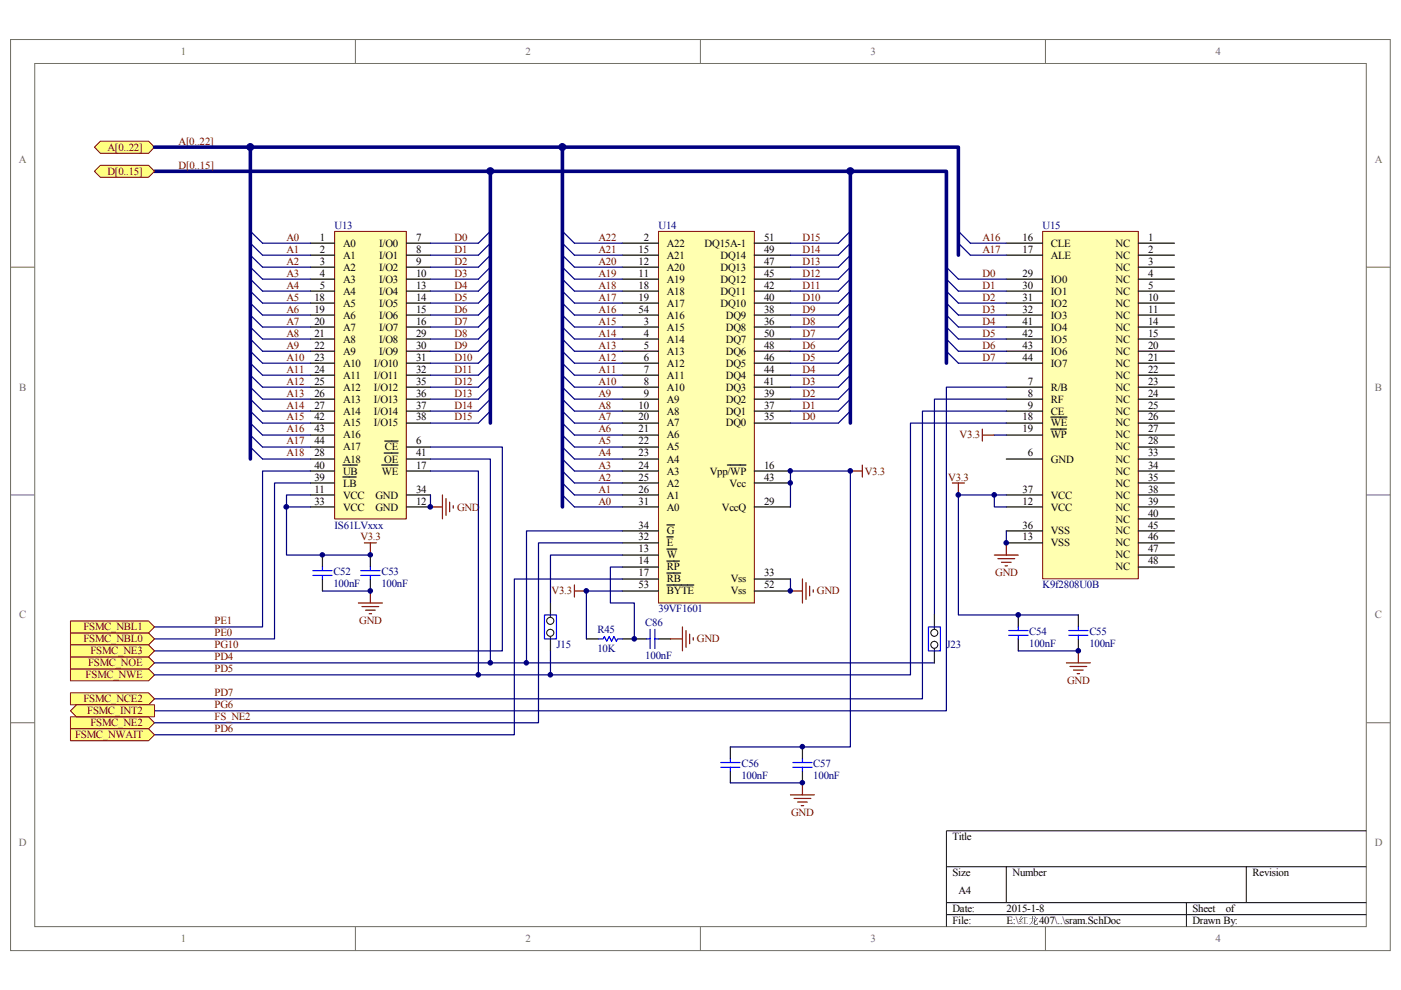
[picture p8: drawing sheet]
<svg xmlns="http://www.w3.org/2000/svg" width="297mm" height="210mm" viewBox="0 0 297 210" stroke-linecap="round" stroke-linejoin="round" font-family="sans-serif">
<path d="M2.2 8.4h292.6v193.1h-292.6z" fill="none" stroke="#706f64" stroke-width=".21"/>
<path d="M7.4 13.5h282.3v183h-282.3z" fill="#fff"/>
<g fill="none" stroke="#706f64" stroke-width=".21">
<path d="M7.4 13.5h282.3v183h-282.3zM75.3 8.3v5.1M148.5 8.3v5.1M221.7 8.3v5.1M2.2 56.6h5.1M289.7 56.6h5.1M2.2 104.9h5.1M289.7 104.9h5.1M2.2 153.2h5.1M289.7 153.2h5.1M75.3 196.5v5.1M148.5 196.5v5.1"/>
<path d="M221.7 196.5v5.1"/>
</g>
<path d="M289.7 176.1h-89v20.4M200.7 183.8h89M200.7 191.4h89M200.7 193.9h89M213.4 183.8v7.6M251.5 191.4v5.1M264.2 183.8v7.6" fill="none" stroke="#000" stroke-width=".21"/>
<path d="M139.7 49.1h20.2v78.7h-20.2z" fill="#ffffb0"/>
<path d="M139.6 49.1h20.3v78.7h-20.3z" fill="none" stroke="#800000" stroke-width=".21"/>
<g fill="none" stroke="#000" stroke-width=".25">
<path d="M131.9 51.6h7.7M131.9 59.2h7.7M131.9 56.6h7.7M131.9 54.1h7.7M159.9 51.6h7.7M159.9 59.2h7.7M159.9 56.6h7.7M159.9 54.1h7.7M131.9 69.3h7.7M131.9 71.9h7.7M131.9 74.5h7.7M131.9 77h7.7"/>
<path d="M131.9 79.5h7.7M131.9 61.7h7.7M131.9 64.3h7.7M131.9 66.8h7.7M159.9 69.3h7.7M159.9 71.9h7.7M159.9 74.5h7.7M159.9 77h7.7M159.9 79.5h7.7M159.9 61.7h7.7M159.9 64.3h7.7M159.9 66.8h7.7"/>
<path d="M131.9 82.1h7.7M131.9 84.6h7.7M131.9 87.2h7.7M131.9 99.9h7.7M131.9 89.7h7.7M131.9 92.2h7.7M131.9 94.8h7.7M131.9 97.3h7.7M154.2 98.6h4M159.9 82.1h7.7M159.9 84.6h7.7M159.9 87.2h7.7"/>
<path d="M159.9 99.9h7.7M159.9 89.7h7.7M131.9 117.7h7.7M131.9 102.4h7.7M131.9 104.9h7.7M131.9 107.5h7.7M131.9 115.1h7.7M131.9 112.6h7.7M141.4 116.4h2.1M141.4 119h2.7M141.4 113.8h1.3M141.4 111.3h1.6"/>
<path d="M159.9 102.4h7.7M159.9 107.5h7.7M131.9 120.2h7.7M131.9 122.8h7.7M131.9 125.3h7.7M141.4 121.5h2.9M141.4 124h5.7M159.9 122.8h7.7M159.9 125.3h7.7"/>
</g>
<path d="M221.1 49.1h20.2v73.6h-20.2z" fill="#ffffb0"/>
<path d="M221.1 49.1h20.2v73.6h-20.2z" fill="none" stroke="#800000" stroke-width=".21"/>
<g fill="none" stroke="#000" stroke-width=".25">
<path d="M213.4 51.6h7.6M213.4 54.1h7.6M213.4 59.2h7.6M241.3 51.6h7.7M241.3 54.1h7.7M241.3 56.6h7.7M241.3 59.2h7.7M213.4 61.7h7.6M213.4 64.3h7.6M213.4 66.8h7.6M213.4 69.3h7.6M213.4 71.9h7.6"/>
<path d="M213.4 74.5h7.6M213.4 77h7.6M241.3 61.7h7.7M241.3 64.3h7.7M241.3 66.8h7.7M241.3 69.3h7.7M241.3 71.9h7.7M241.3 74.5h7.7M241.3 77h7.7M241.3 79.5h7.7M213.4 97.3h7.6M213.4 82.1h7.6"/>
<path d="M213.4 84.6h7.6M213.4 87.2h7.6M213.4 89.7h7.6M213.4 92.2h7.6M222.8 88.4h3.4M222.8 91h3.3M241.3 97.3h7.7M241.3 82.1h7.7M241.3 84.6h7.7M241.3 87.2h7.7M241.3 89.7h7.7M241.3 92.2h7.7"/>
<path d="M241.3 94.8h7.7M241.3 99.9h7.7M213.4 107.5h7.6M213.4 115.1h7.6M213.4 112.6h7.6M213.4 104.9h7.6M241.3 107.5h7.7M241.3 115.1h7.7M241.3 102.4h7.7M241.3 112.6h7.7M241.3 104.9h7.7M241.3 110h7.7"/>
<path d="M241.3 117.7h7.7M241.3 120.2h7.7"/>
</g>
<path d="M71 49.1h15.1v60.9h-15.1z" fill="#ffffb0"/>
<path d="M70.9 49.1h15.2v60.9h-15.2z" fill="none" stroke="#800000" stroke-width=".21"/>
<g fill="none" stroke="#000" stroke-width=".25">
<path d="M65.8 51.6h5.1M65.8 54.1h5.1M65.8 56.6h5.1M65.8 59.2h5.1M86.2 51.6h5.1M86.2 54.1h5.1M86.2 56.6h5.1M86.2 59.2h5.1M65.8 61.7h5.1M65.8 64.3h5.1M65.8 66.8h5.1M65.8 69.3h5.1"/>
<path d="M65.8 71.9h5.1M65.8 74.5h5.1M65.8 77h5.1M65.8 79.5h5.1M86.2 61.7h5.1M86.2 64.3h5.1M86.2 66.8h5.1M86.2 69.3h5.1M86.2 71.9h5.1M86.2 74.5h5.1M86.2 77h5.1M86.2 79.5h5.1"/>
<path d="M65.8 94.8h5.1M65.8 99.9h5.1M65.8 82.1h5.1M65.8 84.6h5.1M65.8 87.2h5.1M65.8 97.3h5.1M65.8 89.7h5.1M65.8 92.2h5.1M72.7 98.6h3.1M80.9 98.6h3.5M81.4 96.1h3M81.6 93.5h2.8"/>
<path d="M86.2 94.8h5.1M86.2 99.9h5.1M86.2 82.1h5.1M86.2 84.6h5.1M86.2 87.2h5.1M86.2 97.3h5.1M86.2 89.7h5.1M65.8 104.9h5.1M65.8 107.5h5.1M65.8 102.4h5.1M72.7 101.1h2.8M86.2 104.9h5.1"/>
<path d="M86.2 107.5h5.1"/>
</g>
<g fill="none" stroke="#000080" stroke-width=".25">
<path d="M53.1 49l2.6 2.6h10.1M53.1 51.6l2.6 2.5h10.1M53.1 54.1l2.6 2.5h10.1M53.1 56.6l2.6 2.6h10.1M53.1 59.2l2.6 2.5h10.1M119.2 49l2.6 2.6h10.1M119.2 51.6l2.6 2.5h10.1M119.2 54.1l2.6 2.5h10.1M119.2 56.6l2.6 2.6h10.1M119.2 59.2l2.6 2.5h10.1M53.1 61.7l2.6 2.6h10.1M53.1 64.3l2.6 2.5h10.1"/>
<path d="M53.1 66.8l2.6 2.5h10.1M53.1 69.3l2.6 2.6h10.1M53.1 71.9l2.6 2.6h10.1M53.1 74.5l2.6 2.5h10.1M53.1 77l2.6 2.5h10.1M53.1 79.5l2.6 2.6h10.1M119.2 61.7l2.6 2.6h10.1M119.2 64.3l2.6 2.5h10.1M119.2 66.8l2.6 2.5h10.1M119.2 69.3l2.6 2.6h10.1M119.2 71.9l2.6 2.6h10.1M119.2 74.5l2.6 2.5h10.1"/>
<path d="M119.2 77l2.6 2.5h10.1M119.2 79.5l2.6 2.6h10.1M53.1 82.1l2.6 2.5h10.1M53.1 84.6l2.6 2.6h10.1M53.1 87.2l2.6 2.5h10.1M53.1 89.7l2.6 2.5h10.1M53.1 92.2l2.6 2.6h10.1M53.1 94.8l2.6 2.5h10.1M119.2 82.1l2.6 2.5h10.1M119.2 84.6l2.6 2.6h10.1M119.2 87.2l2.6 2.5h10.1M119.2 89.7l2.6 2.5h10.1"/>
<path d="M119.2 92.2l2.6 2.6h10.1M119.2 94.8l2.6 2.5h10.1M119.2 97.3l2.6 2.6h10.1M119.2 99.9l2.6 2.5h10.1M119.2 102.4l2.6 2.5h10.1M119.2 104.9l2.6 2.6h10.1"/>
</g>
<path d="M20 31.2l1.3-1.3h10.2l1.3 1.3-1.3 1.3h-10.2z" fill-rule="evenodd" fill="#ffff80"/>
<path d="M20 31.2l1.3-1.3h10.2l1.3 1.3-1.3 1.3h-10.2z" fill="none" stroke="#800000" stroke-width=".21"/>
<path d="M32.8 36.3h71.2" fill="none" stroke="#000080" stroke-width=".76"/>
<path d="M20 36.3l1.3-1.2h10.2l1.3 1.2-1.3 1.3h-10.2z" fill-rule="evenodd" fill="#ffff80"/>
<path d="M20 36.3l1.3-1.2h10.2l1.3 1.2-1.3 1.3h-10.2z" fill="none" stroke="#800000" stroke-width=".21"/>
<g fill="none" stroke="#000080" stroke-width=".25">
<path d="M104 56.6l-2.6 2.6h-10.1M104 59.2l-2.6 2.5h-10.1M104 49l-2.6 2.6h-10.1M104 51.6l-2.6 2.5h-10.1M104 54.1l-2.6 2.5h-10.1M180.3 56.6l-2.5 2.6h-10.2M180.3 59.2l-2.5 2.5h-10.2M180.3 49l-2.5 2.6h-10.2M180.3 51.6l-2.5 2.5h-10.2M180.3 54.1l-2.5 2.5h-10.2M200.7 56.6l2.5 2.6h10.2M200.7 59.2l2.5 2.5h10.2"/>
<path d="M104 61.7l-2.6 2.6h-10.1M104 64.3l-2.6 2.5h-10.1M104 66.8l-2.6 2.5h-10.1M104 69.3l-2.6 2.6h-10.1M104 71.9l-2.6 2.6h-10.1M104 74.5l-2.6 2.5h-10.1M104 77l-2.6 2.5h-10.1M104 79.5l-2.6 2.6h-10.1M180.3 61.7l-2.5 2.6h-10.2M180.3 64.3l-2.5 2.5h-10.2M180.3 66.8l-2.5 2.5h-10.2M180.3 69.3l-2.5 2.6h-10.2"/>
<path d="M180.3 71.9l-2.5 2.6h-10.2M180.3 74.5l-2.5 2.5h-10.2M180.3 77l-2.5 2.5h-10.2M180.3 79.5l-2.5 2.6h-10.2M200.7 61.7l2.5 2.6h10.2M200.7 64.3l2.5 2.5h10.2M200.7 66.8l2.5 2.5h10.2M200.7 69.3l2.5 2.6h10.2M200.7 71.9l2.5 2.6h10.2M200.7 74.5l2.5 2.5h10.2M65.8 99.9h-10.1v33h-22.9M104 82.1l-2.6 2.5h-10.1"/>
<path d="M104 84.6l-2.6 2.6h-10.1M104 87.2l-2.6 2.5h-10.1M180.3 82.1l-2.5 2.5h-10.2M180.3 84.6l-2.5 2.6h-10.2M180.3 87.2l-2.5 2.5h-10.2M65.8 102.4h-7.6v33.1h-25.4"/>
</g>
<path d="M14.9 134.2h16.6l1.3 1.3-1.3 1.2h-16.6z" fill-rule="evenodd" fill="#ffff80"/>
<path d="M14.9 134.2h16.6l1.3 1.3-1.3 1.2h-16.6z" fill="none" stroke="#800000" stroke-width=".21"/>
<path d="M14.9 131.7h16.6l1.3 1.2-1.3 1.3h-16.6z" fill-rule="evenodd" fill="#ffff80"/>
<path d="M14.9 131.7h16.6l1.3 1.2-1.3 1.3h-16.6z" fill="none" stroke="#800000" stroke-width=".21"/>
<path d="M91.3 94.8h15.2v43.2h-73.7" fill="none" stroke="#000080" stroke-width=".25"/>
<path d="M14.9 152h16.6l1.3 1.2-1.3 1.3h-16.6z" fill-rule="evenodd" fill="#ffff80"/>
<path d="M14.9 152h16.6l1.3 1.2-1.3 1.3h-16.6z" fill="none" stroke="#800000" stroke-width=".21"/>
<path d="M14.9 141.8h16.6l1.3 1.3-1.3 1.3h-16.6z" fill-rule="evenodd" fill="#ffff80"/>
<path d="M14.9 141.8h16.6l1.3 1.3-1.3 1.3h-16.6z" fill="none" stroke="#800000" stroke-width=".21"/>
<path d="M14.9 139.3h16.6l1.3 1.2-1.3 1.3h-16.6z" fill-rule="evenodd" fill="#ffff80"/>
<path d="M14.9 139.3h16.6l1.3 1.2-1.3 1.3h-16.6z" fill="none" stroke="#800000" stroke-width=".21"/>
<path d="M213.4 87.2h-17.8v61h-162.8" fill="none" stroke="#000080" stroke-width=".25"/>
<path d="M14.9 146.9h16.6l1.3 1.3-1.3 1.2h-16.6z" fill-rule="evenodd" fill="#ffff80"/>
<path d="M14.9 146.9h16.6l1.3 1.3-1.3 1.2h-16.6z" fill="none" stroke="#800000" stroke-width=".21"/>
<path d="M213.4 82.1h-12.7v68.6h-167.9" fill="none" stroke="#000080" stroke-width=".25"/>
<path d="M14.9 150.7l1.3-1.3h16.6v2.6h-16.6z" fill-rule="evenodd" fill="#ffff80"/>
<path d="M14.9 150.7l1.3-1.3h16.6v2.6h-16.6z" fill="none" stroke="#800000" stroke-width=".21"/>
<g fill="none" stroke="#800000" stroke-width=".25">
<path d="M208.3 91v2.5M208.3 92.2h2.5M91.3 107.5h2.5M93.8 104.9v5.1M94.6 105.7v3.6M95.3 106.5v2M96.1 107.2v.5M210.8 117.7h5.1M211.6 118.4h3.5M212.3 119.2h2.1M213.1 120h.5M213.4 115.1v2.6"/>
<path d="M76 127.8h5.1M76.7 128.6h3.6M77.5 129.4h2M78.3 130.1h.5M78.5 125.3v2.5M167.6 125.3h2.5M170.1 122.8v5M170.9 123.5v3.6M171.7 124.3v2M172.4 125.1v.5M228.6 138v2.5M226.1 140.5h5.1"/>
<path d="M226.9 141.3h3.5M227.6 142.1h2.1M228.4 142.8h.5"/>
</g>
<g fill="none" stroke="#000080" stroke-width=".25">
<path d="M203.2 49l2.5 2.6h7.7M203.2 51.6l2.5 2.5h7.7M210.8 92.2h2.6M60.7 107.5h5.1M65.8 104.9h-5.1v12.8h17.8M91.3 104.9v2.6M131.9 112.6h-20.3v27.9M131.9 115.1h-17.7v38.1h-81.4M210.8 104.9v2.6h2.6M213.4 104.9h-10.2v25.5h25.4M213.4 112.6v2.5M68.4 125.3h10.1"/>
<path d="M167.6 122.8v2.5M215.9 138h12.7M32.8 140.5h71.2M32.8 143.1h68.6"/>
</g>
<path d="M68.4 117.7v2.5M78.5 117.7v2.5M68.4 122.8v2.5M78.5 122.8v2.5M215.9 130.4v2.5M215.9 135.5v2.5M228.6 130.4v2.5M228.6 135.5v2.5M154.9 158.4v2.5M170.1 158.4v2.5M154.9 163.4v2.6M170.1 163.4v2.6" fill="none" stroke="#000" stroke-width=".25"/>
<g fill="none" stroke="#00f" stroke-width=".25">
<path d="M66.3 121h4.1M66.3 122h4.1M68.4 120.2v.8M68.4 122v.8M76.5 121h4.1M76.5 122h4.1M78.5 120.2v.8M78.5 122v.8M213.9 133.7h4.1M213.9 134.7h4.1M215.9 132.9v.8M215.9 134.7v.8"/>
<path d="M226.6 133.7h4.1M226.6 134.7h4.1M228.6 132.9v.8M228.6 134.7v.8M152.8 161.7h4.1M152.8 162.7h4.1M154.9 160.9v.8M154.9 162.7v.7M168.1 161.7h4.1M168.1 162.7h4.1M170.1 160.9v.8M170.1 162.7v.7"/>
</g>
<path d="M119.2 31.2h84v22.9" fill="none" stroke="#000080" stroke-width=".76"/>
<path d="M14.9 136.7h16.6l1.3 1.3-1.3 1.3h-16.6z" fill-rule="evenodd" fill="#ffff80"/>
<path d="M14.9 136.7h16.6l1.3 1.3-1.3 1.3h-16.6z" fill="none" stroke="#800000" stroke-width=".21"/>
<path d="M131.9 122.8h-22.9v33h-76.2" fill="none" stroke="#000080" stroke-width=".25"/>
<path d="M14.9 154.5h16.6l1.3 1.3-1.3 1.3h-16.6z" fill-rule="evenodd" fill="#ffff80"/>
<path d="M14.9 154.5h16.6l1.3 1.3-1.3 1.3h-16.6z" fill="none" stroke="#800000" stroke-width=".21"/>
<g fill="none" stroke="#800000" stroke-width=".25">
<path d="M180.3 99.9h2.5M182.8 98.6v2.5M77.3 115.1h2.5M78.5 115.1v2.6M201.9 102.4h2.6M203.2 102.4v2.5M121.8 124v2.6M121.8 125.3h2.5M167.6 168.5h5.1M168.4 169.3h3.5M169.1 170.1h2M169.9 170.8h.5"/>
<path d="M170.1 166v2.5"/>
</g>
<path d="M154.9 166h15.2" fill="none" stroke="#000080" stroke-width=".25"/>
<path d="M116.7 133.4v4.6" fill="none" stroke="#000" stroke-width=".25"/>
<circle cx="116.7" cy="134.2" r=".75" fill="#fff"/>
<circle cx="116.7" cy="134.2" r=".75" fill="none" stroke="#000" stroke-width=".21"/>
<path d="M116.7 127.8v4.6" fill="none" stroke="#000" stroke-width=".25"/>
<circle cx="116.7" cy="131.6" r=".75" fill="#fff"/>
<circle cx="116.7" cy="131.6" r=".75" fill="none" stroke="#000" stroke-width=".21"/>
<path d="M115.4 130.4h2.6v5.1h-2.6zM126.9 135.5h1l.2-.5 .5 1 .6-1 .5 1 .5-1 .5 1 .2-.5h1M137.1 135.5h.7M137.8 133.4v4.1M138.8 133.4v4.1M138.8 135.5h.8" fill="none" stroke="#00f" stroke-width=".25"/>
<path d="M91.3 97.3h12.7v43.2h94.1M213.4 84.6h-15.3v45.8M131.9 117.7h-15.2v10.1M167.6 107.5v-7.6h12.7v58.5h-25.4M116.7 138v5.1M131.9 125.3h-7.6v10.2M131.9 120.2h-2.5v7.6h5.1v7.7" fill="none" stroke="#000080" stroke-width=".25"/>
<path d="M32.8 31.2h20.3v66.1M53.1 31.2h66.1v76.3M180.3 36.3h-76.3v53.4M200.7 77v-40.7h-20.4v53.4" fill="none" stroke="#000080" stroke-width=".76"/>
<path d="M124.3 135.5h2.6M131.9 135.5h5.2M139.6 135.5h2.6M198.1 136v4.5" fill="none" stroke="#000" stroke-width=".25"/>
<path d="M142.2 135.5h2.5M144.7 132.9v5.1M145.5 133.7v3.5M146.2 134.5v2M147 135.2v.5" fill="none" stroke="#800000" stroke-width=".25"/>
<circle cx="198.1" cy="136.7" r=".74" fill="#fff"/>
<circle cx="198.1" cy="136.7" r=".74" fill="none" stroke="#000" stroke-width=".21"/>
<path d="M198.1 130.4v4.6" fill="none" stroke="#000" stroke-width=".25"/>
<circle cx="198.1" cy="134.2" r=".74" fill="#fff"/>
<circle cx="198.1" cy="134.2" r=".74" fill="none" stroke="#000" stroke-width=".21"/>
<path d="M196.8 132.9h2.6v5.1h-2.6z" fill="none" stroke="#00f" stroke-width=".25"/>
<path d="M213.4 89.7h-20.4v53.4h-91.6v-43.2h-10.1" fill="none" stroke="#000080" stroke-width=".25"/>
<circle cx="60.7" cy="107.5" r=".5" fill="#000080"/>
<circle cx="60.7" cy="107.5" r=".5" fill="none" stroke="#000080" stroke-width=".21"/>
<circle cx="68.4" cy="117.6" r=".48" fill="#000080"/>
<circle cx="68.4" cy="117.6" r=".48" fill="none" stroke="#000080" stroke-width=".21"/>
<circle cx="78.5" cy="125.3" r=".48" fill="#000080"/>
<circle cx="78.5" cy="125.3" r=".48" fill="none" stroke="#000080" stroke-width=".21"/>
<circle cx="78.5" cy="117.6" r=".48" fill="#000080"/>
<circle cx="78.5" cy="117.6" r=".48" fill="none" stroke="#000080" stroke-width=".21"/>
<circle cx="91.2" cy="107.5" r=".5" fill="#000080"/>
<circle cx="91.2" cy="107.5" r=".5" fill="none" stroke="#000080" stroke-width=".21"/>
<circle cx="101.4" cy="143.1" r=".49" fill="#000080"/>
<circle cx="101.4" cy="143.1" r=".49" fill="none" stroke="#000080" stroke-width=".21"/>
<circle cx="103.9" cy="140.5" r=".49" fill="#000080"/>
<circle cx="103.9" cy="140.5" r=".49" fill="none" stroke="#000080" stroke-width=".21"/>
<circle cx="111.6" cy="140.5" r=".48" fill="#000080"/>
<circle cx="111.6" cy="140.5" r=".48" fill="none" stroke="#000080" stroke-width=".21"/>
<circle cx="116.7" cy="143.1" r=".49" fill="#000080"/>
<circle cx="116.7" cy="143.1" r=".49" fill="none" stroke="#000080" stroke-width=".21"/>
<circle cx="124.3" cy="125.3" r=".49" fill="#000080"/>
<circle cx="124.3" cy="125.3" r=".49" fill="none" stroke="#000080" stroke-width=".21"/>
<circle cx="134.5" cy="135.4" r=".49" fill="#000080"/>
<circle cx="134.5" cy="135.4" r=".49" fill="none" stroke="#000080" stroke-width=".21"/>
<circle cx="167.5" cy="125.3" r=".47" fill="#000080"/>
<circle cx="167.5" cy="125.3" r=".47" fill="none" stroke="#000080" stroke-width=".21"/>
<circle cx="167.5" cy="102.4" r=".48" fill="#000080"/>
<circle cx="167.5" cy="102.4" r=".48" fill="none" stroke="#000080" stroke-width=".21"/>
<circle cx="167.5" cy="99.8" r=".48" fill="#000080"/>
<circle cx="167.5" cy="99.8" r=".48" fill="none" stroke="#000080" stroke-width=".21"/>
<circle cx="170.1" cy="165.9" r=".48" fill="#000080"/>
<circle cx="170.1" cy="165.9" r=".48" fill="none" stroke="#000080" stroke-width=".21"/>
<circle cx="170.1" cy="158.3" r=".49" fill="#000080"/>
<circle cx="170.1" cy="158.3" r=".49" fill="none" stroke="#000080" stroke-width=".21"/>
<circle cx="180.3" cy="99.8" r=".49" fill="#000080"/>
<circle cx="180.3" cy="99.8" r=".49" fill="none" stroke="#000080" stroke-width=".21"/>
<circle cx="203.2" cy="104.9" r=".49" fill="#000080"/>
<circle cx="203.2" cy="104.9" r=".49" fill="none" stroke="#000080" stroke-width=".21"/>
<circle cx="210.8" cy="104.9" r=".49" fill="#000080"/>
<circle cx="210.8" cy="104.9" r=".49" fill="none" stroke="#000080" stroke-width=".21"/>
<circle cx="213.3" cy="115.1" r=".48" fill="#000080"/>
<circle cx="213.3" cy="115.1" r=".48" fill="none" stroke="#000080" stroke-width=".21"/>
<circle cx="215.9" cy="130.4" r=".49" fill="#000080"/>
<circle cx="215.9" cy="130.4" r=".49" fill="none" stroke="#000080" stroke-width=".21"/>
<circle cx="228.6" cy="138" r=".49" fill="#000080"/>
<circle cx="228.6" cy="138" r=".49" fill="none" stroke="#000080" stroke-width=".21"/>
<circle cx="53.1" cy="31.2" r=".74" fill="#000080"/>
<circle cx="53.1" cy="31.2" r=".74" fill="none" stroke="#000080" stroke-width=".21"/>
<circle cx="104" cy="36.3" r=".73" fill="#000080"/>
<circle cx="104" cy="36.3" r=".73" fill="none" stroke="#000080" stroke-width=".21"/>
<circle cx="119.2" cy="31.2" r=".74" fill="#000080"/>
<circle cx="119.2" cy="31.2" r=".74" fill="none" stroke="#000080" stroke-width=".21"/>
<circle cx="180.3" cy="36.3" r=".73" fill="#000080"/>
<circle cx="180.3" cy="36.3" r=".73" fill="none" stroke="#000080" stroke-width=".21"/>
<g font-size="2.3" fill="#706f64">
<text x="38.3" y="11.6">1</text>
<text x="111.4" y="11.6">2</text>
<text x="184.6" y="11.6">3</text>
<text x="257.7" y="11.6">4</text>
<text x="4" y="34.5">A</text>
<text x="291.5" y="34.5">A</text>
<text x="4.1" y="82.8">B</text>
<text x="291.5" y="82.8">B</text>
<text x="4.1" y="131.1">C</text>
<text x="291.5" y="131.1">C</text>
<text x="4" y="179.4">D</text>
<text x="291.5" y="179.4">D</text>
<text x="38.3" y="199.8">1</text>
<text x="111.4" y="199.8">2</text>
<text x="184.6" y="199.8">3</text>
<text x="257.7" y="199.8">4</text>
</g>
<g font-size="2.3" fill="#800000">
<text x="22.8" y="32">A[0..22]</text>
<text x="37.8" y="30.7">A[0..22]</text>
<text x="37.8" y="35.8">D[0..15]</text>
<text x="22.8" y="37">D[0..15]</text>
<text x="60.7" y="51">A0</text>
<text x="60.7" y="53.6">A1</text>
<text x="96.4" y="51">D0</text>
<text x="96.4" y="53.6">D1</text>
<text x="126.9" y="53.6">A21</text>
<text x="126.9" y="51">A22</text>
<text x="170.1" y="53.6">D14</text>
<text x="170.1" y="51">D15</text>
<text x="208.3" y="51">A16</text>
<text x="208.3" y="53.6">A17</text>
<text x="60.7" y="56.1">A2</text>
<text x="60.7" y="58.7">A3</text>
<text x="96.4" y="56.1">D2</text>
<text x="96.4" y="58.7">D3</text>
<text x="126.9" y="58.7">A19</text>
<text x="126.9" y="56.1">A20</text>
<text x="170.1" y="58.7">D12</text>
<text x="170.1" y="56.1">D13</text>
<text x="208.3" y="58.7">D0</text>
<text x="60.7" y="61.2">A4</text>
<text x="60.7" y="63.8">A5</text>
<text x="96.4" y="61.2">D4</text>
<text x="96.4" y="63.8">D5</text>
<text x="126.9" y="63.8">A17</text>
<text x="126.9" y="61.2">A18</text>
<text x="170.1" y="63.8">D10</text>
<text x="170.1" y="61.2">D11</text>
<text x="208.3" y="61.2">D1</text>
<text x="208.3" y="63.8">D2</text>
<text x="60.7" y="66.3">A6</text>
<text x="60.7" y="68.8">A7</text>
<text x="60.7" y="71.4">A8</text>
<text x="96.4" y="66.3">D6</text>
<text x="96.4" y="68.8">D7</text>
<text x="96.4" y="71.4">D8</text>
<text x="126.9" y="71.4">A14</text>
<text x="126.9" y="68.8">A15</text>
<text x="126.9" y="66.3">A16</text>
<text x="170.1" y="71.4">D7</text>
<text x="170.1" y="68.8">D8</text>
<text x="170.1" y="66.3">D9</text>
<text x="208.3" y="66.3">D3</text>
<text x="208.3" y="68.8">D4</text>
<text x="208.3" y="71.4">D5</text>
<text x="60.7" y="73.9">A9</text>
<text x="60.7" y="76.5">A10</text>
<text x="96.4" y="73.9">D9</text>
<text x="96.4" y="76.5">D10</text>
<text x="126.9" y="76.5">A12</text>
<text x="126.9" y="73.9">A13</text>
<text x="170.1" y="76.5">D5</text>
<text x="170.1" y="73.9">D6</text>
<text x="208.3" y="73.9">D6</text>
<text x="208.3" y="76.5">D7</text>
<text x="60.7" y="79">A11</text>
<text x="60.7" y="81.5">A12</text>
<text x="96.4" y="79">D11</text>
<text x="96.4" y="81.5">D12</text>
<text x="126.9" y="81.5">A10</text>
<text x="126.9" y="79">A11</text>
<text x="170.1" y="81.5">D3</text>
<text x="170.1" y="79">D4</text>
<text x="60.7" y="84.1">A13</text>
<text x="60.7" y="86.6">A14</text>
<text x="60.7" y="89.2">A15</text>
<text x="96.4" y="84.1">D13</text>
<text x="96.4" y="86.6">D14</text>
<text x="96.4" y="89.2">D15</text>
<text x="126.9" y="89.2">A7</text>
<text x="126.9" y="86.6">A8</text>
<text x="126.9" y="84.1">A9</text>
<text x="170.1" y="89.2">D0</text>
<text x="170.1" y="86.6">D1</text>
<text x="170.1" y="84.1">D2</text>
<text x="60.7" y="91.7">A16</text>
<text x="60.7" y="94.2">A17</text>
<text x="126.9" y="94.2">A5</text>
<text x="126.9" y="91.7">A6</text>
<text x="203.5" y="93">V3.3</text>
<text x="60.7" y="96.8">A18</text>
<text x="126.9" y="101.9">A2</text>
<text x="126.9" y="99.4">A3</text>
<text x="126.9" y="96.8">A4</text>
<text x="183.4" y="100.6">V3.3</text>
<text x="201" y="101.9">V3.3</text>
<text x="126.9" y="107">A0</text>
<text x="126.9" y="104.4">A1</text>
<text x="96.9" y="108.2">GND</text>
<text x="76.4" y="114.6">V3.3</text>
<text x="211" y="122.2">GND</text>
<text x="117" y="126">V3.3</text>
<text x="173.2" y="126">GND</text>
<text x="17.7" y="136.2">FSMC_NBL0</text>
<text x="17.7" y="133.6">FSMC_NBL1</text>
<text x="45.5" y="137.5">PG10</text>
<text x="45.5" y="134.9">PE0</text>
<text x="45.5" y="132.4">PE1</text>
<text x="76.2" y="132.4">GND</text>
<text x="147.7" y="136.2">GND</text>
<text x="18.2" y="143.8">FSMC_NWE</text>
<text x="18.7" y="141.3">FSMC_NOE</text>
<text x="19.2" y="138.7">FSMC_NE3</text>
<text x="45.5" y="140">PD4</text>
<text x="45.5" y="142.6">PD5</text>
<text x="17.7" y="148.9">FSMC_NCE2</text>
<text x="45.5" y="147.7">PD7</text>
<text x="226.2" y="145.1">GND</text>
<text x="18.5" y="151.5">FSMC_INT2</text>
<text x="19.2" y="154">FSMC_NE2</text>
<text x="45.5" y="155.3">PD6</text>
<text x="45.5" y="150.2">PG6</text>
<text x="45.5" y="152.7">FS_NE2</text>
<text x="15.9" y="156.5">FSMC_NWAIT</text>
<text x="167.7" y="173.1">GND</text>
</g>
<g font-size="2.3">
<text x="67.8" y="51">1</text>
<text x="67.8" y="53.6">2</text>
<text x="72.7" y="52.3">A0</text>
<text x="80.4" y="52.3">I/O0</text>
<text x="88.2" y="51">7</text>
<text x="88.2" y="53.6">8</text>
<text x="135.4" y="53.6">15</text>
<text x="136.5" y="51">2</text>
<text x="141.4" y="52.3">A22</text>
<text x="149.4" y="52.3">DQ15A-1</text>
<text x="162" y="53.6">49</text>
<text x="162" y="51">51</text>
<text x="216.8" y="51">16</text>
<text x="216.8" y="53.6">17</text>
<text x="222.8" y="52.3">CLE</text>
<text x="236.5" y="52.3">NC</text>
<text x="243.4" y="51">1</text>
<text x="243.4" y="53.6">2</text>
<text x="67.8" y="56.1">3</text>
<text x="67.8" y="58.7">4</text>
<text x="72.7" y="54.8">A1</text>
<text x="72.7" y="57.4">A2</text>
<text x="72.7" y="59.9">A3</text>
<text x="80.4" y="54.8">I/O1</text>
<text x="80.4" y="57.4">I/O2</text>
<text x="80.4" y="59.9">I/O3</text>
<text x="88.2" y="56.1">9</text>
<text x="88.2" y="58.7">10</text>
<text x="135.4" y="58.7">11</text>
<text x="135.4" y="56.1">12</text>
<text x="141.4" y="59.9">A19</text>
<text x="141.4" y="57.4">A20</text>
<text x="141.4" y="54.8">A21</text>
<text x="152.8" y="59.9">DQ12</text>
<text x="152.8" y="57.4">DQ13</text>
<text x="152.8" y="54.8">DQ14</text>
<text x="162" y="58.7">45</text>
<text x="162" y="56.1">47</text>
<text x="216.8" y="58.7">29</text>
<text x="222.8" y="54.8">ALE</text>
<text x="222.8" y="59.9">IO0</text>
<text x="236.5" y="54.8">NC</text>
<text x="236.5" y="57.4">NC</text>
<text x="236.5" y="59.9">NC</text>
<text x="243.4" y="56.1">3</text>
<text x="243.4" y="58.7">4</text>
<text x="66.7" y="63.8">18</text>
<text x="67.8" y="61.2">5</text>
<text x="72.7" y="62.5">A4</text>
<text x="72.7" y="65">A5</text>
<text x="80.4" y="62.5">I/O4</text>
<text x="80.4" y="65">I/O5</text>
<text x="88.2" y="61.2">13</text>
<text x="88.2" y="63.8">14</text>
<text x="135.4" y="61.2">18</text>
<text x="135.4" y="63.8">19</text>
<text x="141.4" y="62.5">A18</text>
<text x="141.4" y="65">A17</text>
<text x="152.8" y="65">DQ10</text>
<text x="152.8" y="62.5">DQ11</text>
<text x="162" y="63.8">40</text>
<text x="162" y="61.2">42</text>
<text x="216.8" y="61.2">30</text>
<text x="216.8" y="63.8">31</text>
<text x="222.8" y="62.5">IO1</text>
<text x="222.8" y="65">IO2</text>
<text x="236.5" y="62.5">NC</text>
<text x="236.5" y="65">NC</text>
<text x="243.4" y="61.2">5</text>
<text x="243.4" y="63.8">10</text>
<text x="66.7" y="66.3">19</text>
<text x="66.7" y="68.8">20</text>
<text x="66.7" y="71.4">21</text>
<text x="72.7" y="67.6">A6</text>
<text x="72.7" y="70.1">A7</text>
<text x="80.4" y="67.6">I/O6</text>
<text x="80.4" y="70.1">I/O7</text>
<text x="88.2" y="66.3">15</text>
<text x="88.2" y="68.8">16</text>
<text x="88.2" y="71.4">29</text>
<text x="135.4" y="66.3">54</text>
<text x="136.5" y="68.8">3</text>
<text x="136.5" y="71.4">4</text>
<text x="141.4" y="70.1">A15</text>
<text x="141.4" y="67.6">A16</text>
<text x="153.9" y="70.1">DQ8</text>
<text x="153.9" y="67.6">DQ9</text>
<text x="162" y="68.8">36</text>
<text x="162" y="66.3">38</text>
<text x="162" y="71.4">50</text>
<text x="216.8" y="66.3">32</text>
<text x="216.8" y="68.8">41</text>
<text x="216.8" y="71.4">42</text>
<text x="222.8" y="67.6">IO3</text>
<text x="222.8" y="70.1">IO4</text>
<text x="236.5" y="67.6">NC</text>
<text x="236.5" y="70.1">NC</text>
<text x="243.4" y="66.3">11</text>
<text x="243.4" y="68.8">14</text>
<text x="243.4" y="71.4">15</text>
<text x="66.7" y="73.9">22</text>
<text x="66.7" y="76.5">23</text>
<text x="72.7" y="72.6">A8</text>
<text x="72.7" y="75.2">A9</text>
<text x="72.7" y="77.7">A10</text>
<text x="79.3" y="77.7">I/O10</text>
<text x="80.4" y="72.6">I/O8</text>
<text x="80.4" y="75.2">I/O9</text>
<text x="88.2" y="73.9">30</text>
<text x="88.2" y="76.5">31</text>
<text x="136.5" y="73.9">5</text>
<text x="136.5" y="76.5">6</text>
<text x="141.4" y="72.6">A14</text>
<text x="141.4" y="75.2">A13</text>
<text x="141.4" y="77.7">A12</text>
<text x="153.9" y="77.7">DQ5</text>
<text x="153.9" y="75.2">DQ6</text>
<text x="153.9" y="72.6">DQ7</text>
<text x="162" y="76.5">46</text>
<text x="162" y="73.9">48</text>
<text x="216.8" y="73.9">43</text>
<text x="216.8" y="76.5">44</text>
<text x="222.8" y="72.6">IO5</text>
<text x="222.8" y="75.2">IO6</text>
<text x="222.8" y="77.7">IO7</text>
<text x="236.5" y="72.6">NC</text>
<text x="236.5" y="75.2">NC</text>
<text x="236.5" y="77.7">NC</text>
<text x="243.4" y="73.9">20</text>
<text x="243.4" y="76.5">21</text>
<text x="66.7" y="79">24</text>
<text x="66.7" y="81.5">25</text>
<text x="72.7" y="80.3">A11</text>
<text x="72.7" y="82.8">A12</text>
<text x="79.3" y="80.3">I/O11</text>
<text x="79.3" y="82.8">I/O12</text>
<text x="88.2" y="79">32</text>
<text x="88.2" y="81.5">35</text>
<text x="136.5" y="79">7</text>
<text x="136.5" y="81.5">8</text>
<text x="141.4" y="80.3">A11</text>
<text x="141.4" y="82.8">A10</text>
<text x="153.9" y="82.8">DQ3</text>
<text x="153.9" y="80.3">DQ4</text>
<text x="162" y="81.5">41</text>
<text x="162" y="79">44</text>
<text x="217.9" y="81.5">7</text>
<text x="222.8" y="82.8">R/B</text>
<text x="236.5" y="80.3">NC</text>
<text x="236.5" y="82.8">NC</text>
<text x="243.4" y="79">22</text>
<text x="243.4" y="81.5">23</text>
<text x="66.7" y="84.1">26</text>
<text x="66.7" y="86.6">27</text>
<text x="66.7" y="89.2">42</text>
<text x="72.7" y="85.3">A13</text>
<text x="72.7" y="87.9">A14</text>
<text x="79.3" y="85.3">I/O13</text>
<text x="79.3" y="87.9">I/O14</text>
<text x="88.2" y="84.1">36</text>
<text x="88.2" y="86.6">37</text>
<text x="88.2" y="89.2">38</text>
<text x="135.4" y="86.6">10</text>
<text x="135.4" y="89.2">20</text>
<text x="136.5" y="84.1">9</text>
<text x="141.4" y="85.3">A9</text>
<text x="141.4" y="87.9">A8</text>
<text x="153.9" y="87.9">DQ1</text>
<text x="153.9" y="85.3">DQ2</text>
<text x="162" y="89.2">35</text>
<text x="162" y="86.6">37</text>
<text x="162" y="84.1">39</text>
<text x="216.8" y="89.2">18</text>
<text x="217.9" y="84.1">8</text>
<text x="217.9" y="86.6">9</text>
<text x="222.8" y="85.3">RF</text>
<text x="222.8" y="87.9">CE</text>
<text x="236.5" y="85.3">NC</text>
<text x="236.5" y="87.9">NC</text>
<text x="243.4" y="84.1">24</text>
<text x="243.4" y="86.6">25</text>
<text x="243.4" y="89.2">26</text>
<text x="66.7" y="91.7">43</text>
<text x="66.7" y="94.2">44</text>
<text x="72.7" y="90.4">A15</text>
<text x="72.7" y="93">A16</text>
<text x="72.7" y="95.5">A17</text>
<text x="79.3" y="90.4">I/O15</text>
<text x="81.6" y="95.5">CE</text>
<text x="88.2" y="94.2">6</text>
<text x="135.4" y="91.7">21</text>
<text x="135.4" y="94.2">22</text>
<text x="141.4" y="90.4">A7</text>
<text x="141.4" y="93">A6</text>
<text x="141.4" y="95.5">A5</text>
<text x="153.9" y="90.4">DQ0</text>
<text x="216.8" y="91.7">19</text>
<text x="222.8" y="90.4">WE</text>
<text x="222.8" y="93">WP</text>
<text x="236.5" y="90.4">NC</text>
<text x="236.5" y="93">NC</text>
<text x="236.5" y="95.5">NC</text>
<text x="243.4" y="91.7">27</text>
<text x="243.4" y="94.2">28</text>
<text x="66.7" y="96.8">28</text>
<text x="66.7" y="101.9">39</text>
<text x="66.7" y="99.4">40</text>
<text x="72.7" y="98.1">A18</text>
<text x="72.7" y="100.6">UB</text>
<text x="80.9" y="100.6">WE</text>
<text x="81.4" y="98.1">OE</text>
<text x="88.2" y="99.4">17</text>
<text x="88.2" y="96.8">41</text>
<text x="135.4" y="96.8">23</text>
<text x="135.4" y="99.4">24</text>
<text x="135.4" y="101.9">25</text>
<text x="141.4" y="98.1">A4</text>
<text x="141.4" y="100.6">A3</text>
<text x="150.5" y="100.6">Vpp/WP</text>
<text x="162" y="101.9">43</text>
<text x="162" y="99.4">16</text>
<text x="217.9" y="96.8">6</text>
<text x="222.8" y="98.1">GND</text>
<text x="236.5" y="98.1">NC</text>
<text x="236.5" y="100.6">NC</text>
<text x="243.4" y="96.8">33</text>
<text x="243.4" y="99.4">34</text>
<text x="243.4" y="101.9">35</text>
<text x="66.7" y="104.4">11</text>
<text x="66.7" y="107">33</text>
<text x="72.7" y="105.7">VCC</text>
<text x="72.7" y="103.2">LB</text>
<text x="79.6" y="105.7">GND</text>
<text x="88.2" y="107">12</text>
<text x="88.2" y="104.4">34</text>
<text x="135.4" y="104.4">26</text>
<text x="135.4" y="107">31</text>
<text x="141.4" y="103.2">A2</text>
<text x="141.4" y="105.7">A1</text>
<text x="154.7" y="103.2">Vcc</text>
<text x="162" y="107">29</text>
<text x="216.8" y="107">12</text>
<text x="216.8" y="104.4">37</text>
<text x="222.8" y="105.7">VCC</text>
<text x="236.5" y="103.2">NC</text>
<text x="236.5" y="105.7">NC</text>
<text x="243.4" y="104.4">38</text>
<text x="243.4" y="107">39</text>
<text x="72.7" y="108.2">VCC</text>
<text x="79.6" y="108.2">GND</text>
<text x="135.4" y="112.1">34</text>
<text x="141.4" y="108.2">A0</text>
<text x="141.4" y="113.3">G</text>
<text x="153.1" y="108.2">VccQ</text>
<text x="216.8" y="112.1">36</text>
<text x="222.8" y="108.2">VCC</text>
<text x="222.8" y="113.3">VSS</text>
<text x="236.5" y="108.2">NC</text>
<text x="236.5" y="110.8">NC</text>
<text x="236.5" y="113.3">NC</text>
<text x="243.4" y="109.5">40</text>
<text x="243.4" y="112.1">45</text>
<text x="135.4" y="117.1">13</text>
<text x="135.4" y="119.7">14</text>
<text x="135.4" y="114.6">32</text>
<text x="141.4" y="118.4">W</text>
<text x="141.4" y="115.9">E</text>
<text x="216.8" y="114.6">13</text>
<text x="222.8" y="115.9">VSS</text>
<text x="236.5" y="115.9">NC</text>
<text x="236.5" y="118.4">NC</text>
<text x="243.4" y="114.6">46</text>
<text x="243.4" y="117.1">47</text>
<text x="243.4" y="119.7">48</text>
<text x="135.4" y="122.2">17</text>
<text x="135.4" y="124.8">53</text>
<text x="141.4" y="120.9">RP</text>
<text x="141.4" y="123.5">RB</text>
<text x="154.9" y="123.5">Vss</text>
<text x="162" y="122.2">33</text>
<text x="162" y="124.8">52</text>
<text x="236.5" y="120.9">NC</text>
<text x="141.4" y="126">BYTE</text>
<text x="154.9" y="126">Vss</text>
<text x="201.9" y="178.1">Title</text>
<text x="201.9" y="185.8">Size</text>
<text x="214.7" y="185.8">Number</text>
<text x="265.6" y="185.8">Revision</text>
<text x="203.2" y="189.6">A4</text>
<text x="201.9" y="193.4">Date:</text>
<text x="201.9" y="196">File:</text>
<text x="213.4" y="193.4">2015-1-8</text>
<text x="213.4" y="196">E:\红红407\..\sram.SchDoc</text>
<text x="252.8" y="193.4">Sheet</text>
<text x="252.8" y="196">Drawn By:</text>
<text x="259.9" y="193.4">of</text>
</g>
<g font-size="2.3" fill="#000080">
<text x="70.9" y="48.5">U13</text>
<text x="139.6" y="48.5">U14</text>
<text x="221" y="48.5">U15</text>
<text x="70.9" y="112.1">IS61LVxxx</text>
<text x="70.7" y="122">C52</text>
<text x="70.7" y="124.5">100nF</text>
<text x="80.9" y="122">C53</text>
<text x="80.9" y="124.5">100nF</text>
<text x="221" y="124.8">K9f2808U0B</text>
<text x="139.6" y="129.8">39VF1601</text>
<text x="118" y="137.5">J15</text>
<text x="126.7" y="134.2">R45</text>
<text x="136.8" y="132.6">C86</text>
<text x="200.7" y="137.5">J23</text>
<text x="218.2" y="134.7">C54</text>
<text x="218.2" y="137.2">100nF</text>
<text x="231" y="134.7">C55</text>
<text x="231" y="137.2">100nF</text>
<text x="126.7" y="138.2">10K</text>
<text x="136.8" y="139.8">100nF</text>
<text x="157.2" y="162.6">C56</text>
<text x="157.2" y="165.2">100nF</text>
<text x="172.4" y="162.6">C57</text>
<text x="172.4" y="165.2">100nF</text>
</g>
</svg>
